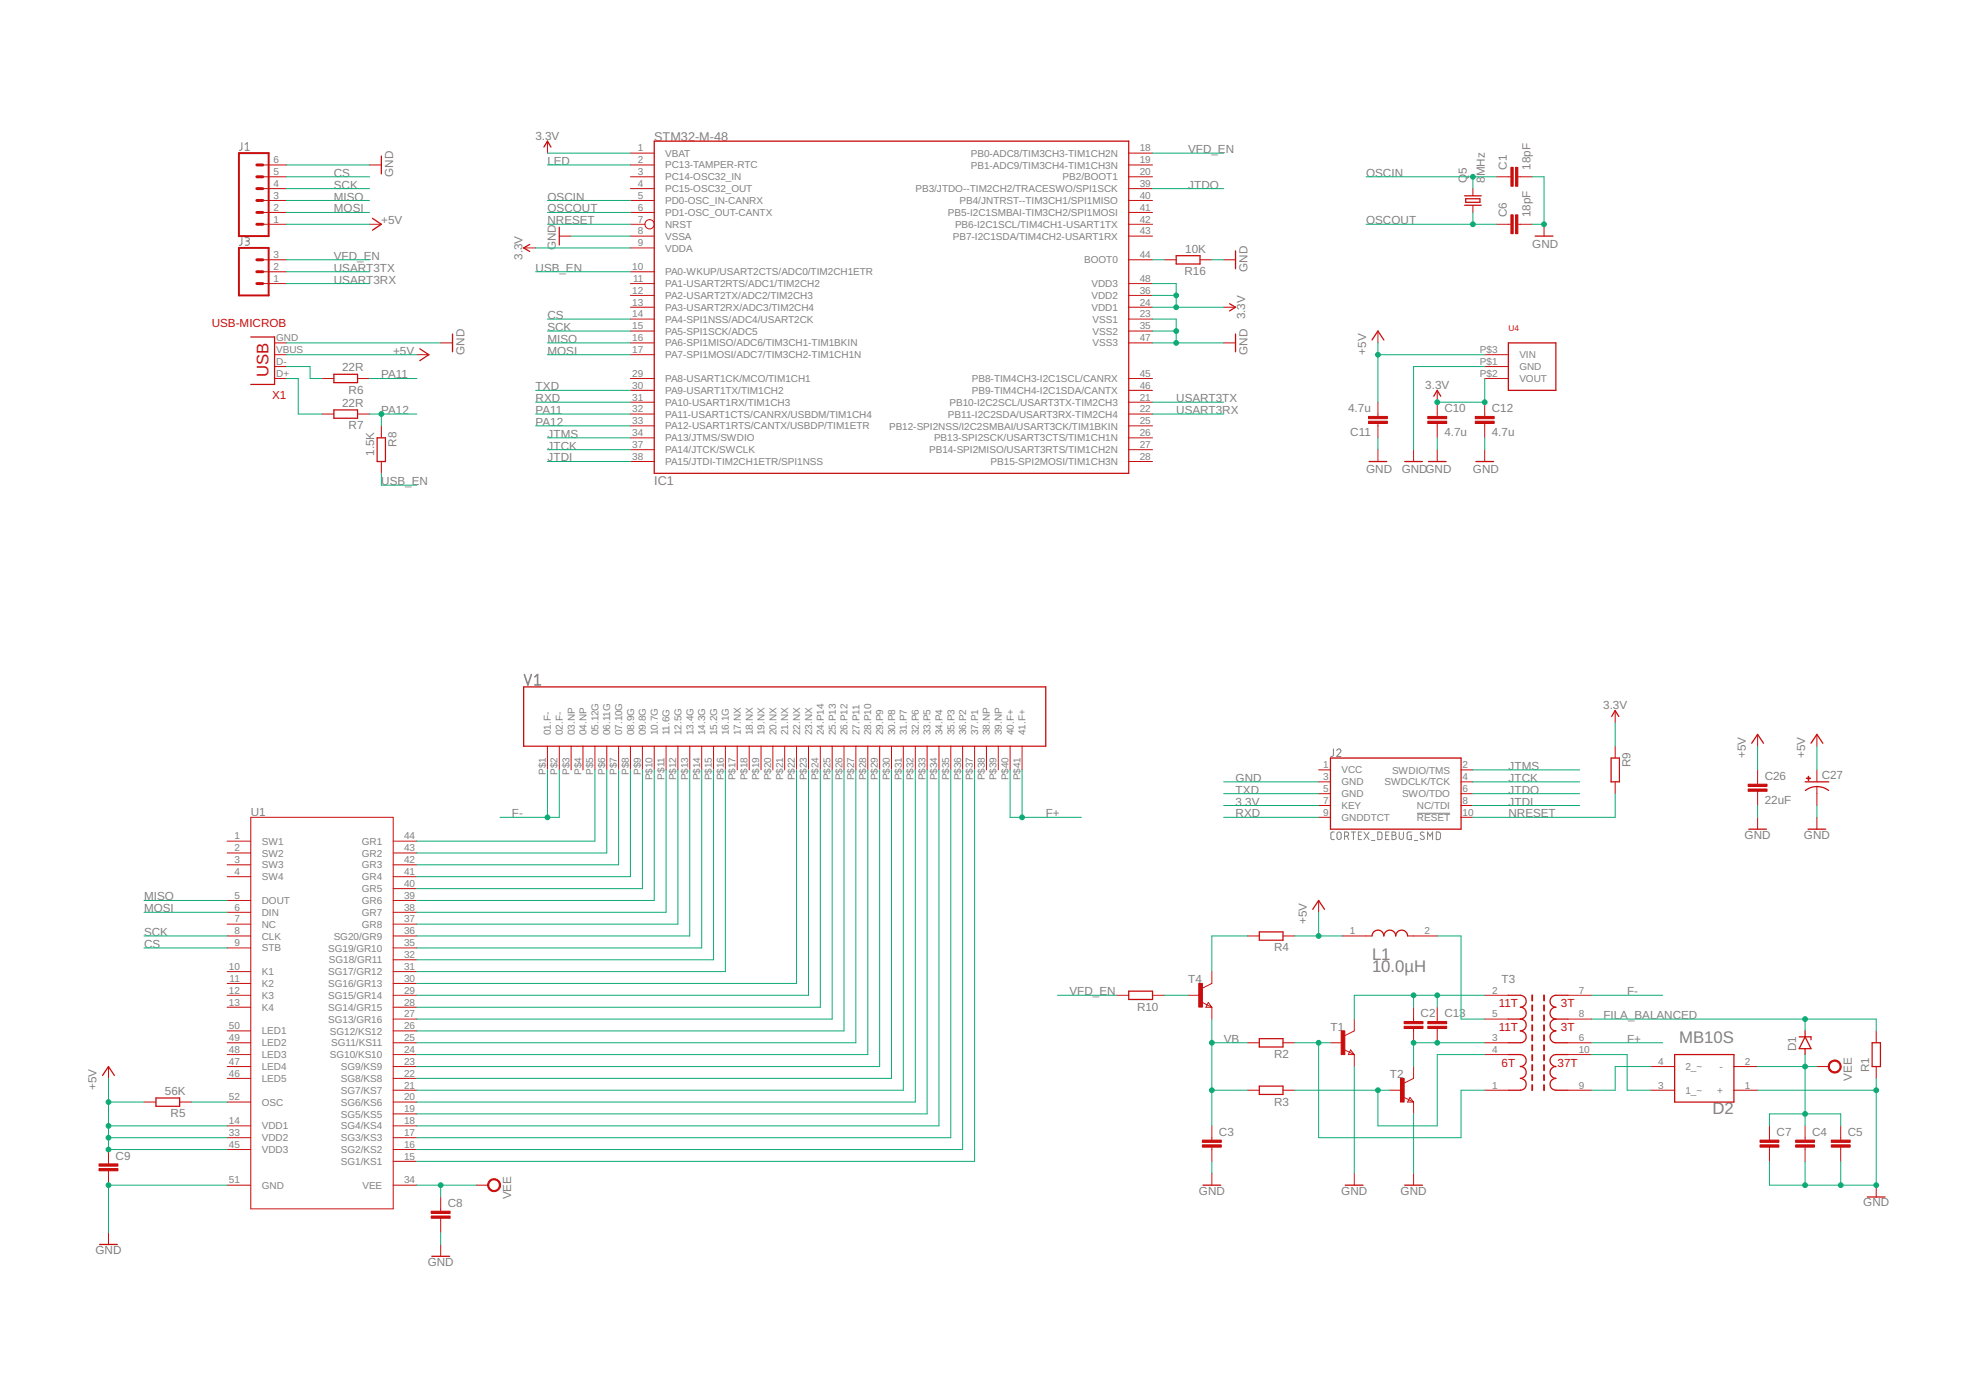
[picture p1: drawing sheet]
<svg xmlns="http://www.w3.org/2000/svg" width="297mm" height="210mm" viewBox="0 0 297 210" stroke-linecap="round" stroke-linejoin="round" font-family="sans-serif">
<g fill="none" stroke="#808080" stroke-width=".15">
<path d="M36.3 21.4v1l-.3 .2M36.3 35.7v1l-.3 .2M36.8 35.7h.5l.2 .2-.2 .3h-.3M36.8 22.6h.7M36.8 21.7l.3-.3v1.2M37.1 36.2a.32 .32 0 0 1 .4 .3 .32 .32 0 0 1-.4 .4h-.3M200.3 112.5v1l-.3 .2M200.8 112.8a.32 .32 0 0 1 .5-.3 .32 .32 0 0 1 .1 .5l-.6 .7h.7M200.5 125h-.4l-.1 .3v.8l.5 .1M201 125.1a.31 .31 0 0 1 .3-.1 .31 .31 0 0 1 .2 .3v.7a.33 .33 0 0 1-.4 .1 .33 .33 0 0 1-.2-.3v-.5zM202 125.6h.3a.32 .32 0 0 0 .3-.3 .32 .32 0 0 0-.3-.3h-.3v1.2M202.4 125.6l.2 .6"/>
<path d="M203 125h.7M203.3 125v1.2M204.1 125.5h.4M204.6 125h-.5v1.2h.5M204.9 125l.8 1.2M205.7 125l-.8 1.2M206.1 126.3h.5M207 125h.5l.1 .2v.6l-.1 .3-.5 .1zM208.2 125.5h.4M208.7 125h-.5v1.2h.5M209.1 125l.6 .1v.3l-.2 .1a.32 .32 0 0 1 .3 .3 .32 .32 0 0 1-.3 .4h-.4zM209.1 125.5h.4"/>
<path d="M210.2 125l.1 1a.31 .31 0 0 0 .3 .1 .31 .31 0 0 0 .3-.3v-.8M212 125h-.5l-.1 .1v.8l.2 .2 .4 .1v-.7h-.1M212.5 126.3h.5M212.9 122.2h5M214 125.1l-.4-.1-.2 .3 .1 .2 .4 .2a.31 .31 0 0 1-.1 .5 .31 .31 0 0 1-.4-.2M214.5 126.2v-1.2l.4 .6 .3-.6v1.2M215.8 125h.4l.2 .2v.6l-.2 .3-.4 .1z"/>
</g>
<path d="M78.8 101.3l.5 1.6 .5-1.6M80.3 101.7l.5-.4v1.6M80.3 102.9h.9" fill="none" stroke="#808080" stroke-width=".23"/>
<g fill="none" stroke="#c90d0c" stroke-width=".19">
<path d="M56 32.8l1.3 .9-1.3 .9M57.3 23.5v2.6M79.6 36.7l-.9 .6 .9 .5M81.7 22.1l.6-.9 .5 .9M84 34.1v2.7M98.3 21.2h71.3v49.9h-71.3zM176.7 38.4h3.6v1.3h-3.6zM185.6 37.7v2.7M220 29.4h2.5M220 30.8h2.5M220.2 29.9h2.2v.5h-2.2zM230.7 35.5h2.6"/>
<path d="M37.7 50.6h3.6v7.2h-3.6M50.2 56.2h3.5v1.3h-3.5zM63.1 52.4l1.3 .9-1.3 .9M68 50.2v2.7M184.7 45.6l.9 .6-.9 .5M185.6 50.2v2.7M206.1 51.1l.9-1.4 .9 1.4M215.4 59.5l.5-.8 .6 .8M226.6 51.5h7.2v7.2h-7.2zM50.2 61.6h3.5v1.2h-3.5zM56.7 65.8h1.2v3.5h-1.2zM205.7 69.3h2.7"/>
<path d="M211.1 69.3h2.6M214.6 69.3h2.7M221.7 69.3h2.7M78.7 103.2h78.4v8.9h-78.4zM199.9 113.9h19.6v10.7h-19.6zM242.1 113.9h1.2v3.6h-1.2zM242.1 107.7l.6-.9 .5 .9M263.2 111.7l.9-1.4 .9 1.4M271.2 117.5h3.6M271.3 118.8a2.87 2.87 0 0 1 3.4 0M272.1 111.7l.9-1.4 .9 1.4M197.2 136.6l.9-1.3 .9 1.3"/>
<path d="M262.7 124.6h2.7M271.7 124.6h2.6M169.6 148.9h3.6v1.3h-3.6zM189.2 156.1h3.6v1.2h-3.6zM189.2 140h3.6v1.3h-3.6zM206.1 140.6a.89 .89 0 0 1 .9-.8 .89 .89 0 0 1 .9 .8 .89 .89 0 0 1 .9-.8 .89 .89 0 0 1 .9 .8 .9 .9 0 0 1 .9-.8 .9 .9 0 0 1 .9 .8M226.6 149.5h1.8a.9 .9 0 0 1 .9 .9 .9 .9 0 0 1-.9 .9 .89 .89 0 0 1 .9 .9 .89 .89 0 0 1-.9 .9M226.6 158.5h1.8a.9 .9 0 0 1 .9 .9 .9 .9 0 0 1-.9 .9 .89 .89 0 0 1 .9 .8 .89 .89 0 0 1-.9 .9 .89 .89 0 0 1 .9 .9 .89 .89 0 0 1-.9 .9h-1.8M226.6 153.1h1.8M228.4 153.1a.89 .89 0 0 1 .9 .9 .89 .89 0 0 1-.9 .9 .89 .89 0 0 1 .9 .9 .89 .89 0 0 1-.9 .9h-1.8M233.8 153.1a.89 .89 0 0 0-.9 .9 .89 .89 0 0 0 .9 .9 .89 .89 0 0 0-.9 .9 .89 .89 0 0 0 .9 .9h1.8M233.8 153.1h1.8"/>
<path d="M235.6 149.5h-1.8a.9 .9 0 0 0-.9 .9 .9 .9 0 0 0 .9 .9 .89 .89 0 0 0-.9 .9 .89 .89 0 0 0 .9 .9M235.6 158.5h-1.8a.9 .9 0 0 0-.9 .9 .9 .9 0 0 0 .9 .9 .89 .89 0 0 0-.9 .8 .89 .89 0 0 0 .9 .9 .89 .89 0 0 0-.9 .9 .89 .89 0 0 0 .9 .9h1.8M251.6 158.5h8.9v7.1h-8.9zM270.3 155.8h1.8v.4M271.2 155.8l.9 1.8h-1.8zM271.2 154.9v.9M271.2 157.6v.9M281.3 156.7h1.2v3.6h-1.2zM15.4 161.6l.9-1.3 .9 1.3M23.4 165h3.6v1.2h-3.6zM180.7 178.1h2.7M189.2 163.2h3.6v1.2h-3.6z"/>
<path d="M202.1 178.1h2.7M211.1 178.1h2.6M280.6 179.9h2.6M15 187h2.6M64.9 188.8h2.6"/>
</g>
<g fill="none" stroke="#c90d0c" stroke-width=".15">
<path d="M39.5 24.8h3.5M39.5 26.6h3.5M39.5 28.3h3.5M39.5 30.1h3.5M39.5 31.9h3.5M39.5 33.7h3.5M39.5 39h3.5M55.5 24.8h1.8M55.5 33.7h1.8M78.7 37.3h1.8M82.3 21.2v1.8M84 35.5h1.8"/>
<path d="M94.7 23h3.6M94.7 24.8h3.6M94.7 26.6h3.6M94.7 28.3h3.6M94.7 30.1h3.6M94.7 31.9h3.6M94.7 33.7h2.2M94.7 35.5h3.6M94.7 37.3h3.6M169.6 23h3.6M169.6 24.8h3.6M169.6 26.6h3.6"/>
<path d="M169.6 28.3h3.6M169.6 30.1h3.6M169.6 31.9h3.6M169.6 33.7h3.6M169.6 35.5h3.6M169.6 39h3.6M174.9 39h1.8M180.3 39h1.8M183.9 39h1.7M221.3 28.3v1.1M221.3 30.8v1.1M224.9 26.6h2.1"/>
<path d="M224.9 33.7h2.1M228.1 26.6h2.1M228.1 33.7h2.1M232 33.7v1.8M39.5 40.8h3.5M39.5 42.6h3.5M41.3 51.5h1.7M41.3 53.3h1.7M41.3 56.9h1.7M41.3 55.1h1.7M48.4 56.9h1.8M53.7 56.9h1.8"/>
<path d="M62.6 53.3h1.8M66.2 51.5h1.8M94.7 40.8h3.6M94.7 42.6h3.6M94.7 44.4h3.6M94.7 46.2h3.6M94.7 47.9h3.6M94.7 49.7h3.6M94.7 51.5h3.6M94.7 53.3h3.6M94.7 56.9h3.6M94.7 58.7h3.6"/>
<path d="M169.6 42.6h3.6M169.6 44.4h3.6M169.6 46.2h3.6M169.6 47.9h3.6M169.6 49.7h3.6M169.6 51.5h3.6M169.6 56.9h3.6M169.6 58.7h3.6M183.9 46.2h1.7M183.9 51.5h1.7M207 49.7v1.8M215.9 58.7v3.9"/>
<path d="M223.1 53.3h3.5M223.1 56.9h3.5M223.1 55.1h3.5M48.4 62.2h1.8M53.7 62.2h1.8M57.3 64v1.8M57.3 69.3v1.8M94.7 60.4h3.6M94.7 62.2h3.6M94.7 64h3.6M94.7 65.8h3.6M94.7 67.6h3.6"/>
<path d="M94.7 69.3h3.6M169.6 60.4h3.6M169.6 62.2h3.6M169.6 64h3.6M169.6 65.8h3.6M169.6 67.6h3.6M169.6 69.3h3.6M207 60.4v2.2M207 63.6v2.2M207 67.6v1.7M212.4 67.6v1.7M215.9 63.6v2.2"/>
<path d="M215.9 67.6v1.7M223.1 60.4v2.2M223.1 63.6v2.2M223.1 67.6v1.7M82.3 112.1v3.6M84 112.1v3.6M85.8 112.1v3.6M87.6 112.1v3.6M89.4 112.1v3.6M91.2 112.1v3.6M92.9 112.1v3.6M94.7 112.1v3.6"/>
<path d="M96.5 112.1v3.6M98.3 112.1v3.6M100.1 112.1v3.6M101.9 112.1v3.6M103.6 112.1v3.6M105.4 112.1v3.6M107.2 112.1v3.6M109 112.1v3.6M110.8 112.1v3.6M112.6 112.1v3.6M114.3 112.1v3.6M116.1 112.1v3.6"/>
<path d="M117.9 112.1v3.6M119.7 112.1v3.6M121.5 112.1v3.6M123.3 112.1v3.6M125 112.1v3.6M126.8 112.1v3.6M128.6 112.1v3.6M130.4 112.1v3.6M132.2 112.1v3.6M133.9 112.1v3.6M135.7 112.1v3.6M137.5 112.1v3.6"/>
<path d="M139.3 112.1v3.6M141.1 112.1v3.6M142.9 112.1v3.6M144.6 112.1v3.6M146.4 112.1v3.6M148.2 112.1v3.6M150 112.1v3.6M151.8 112.1v3.6M153.6 112.1v3.6M198.1 115.7h1.8M198.1 117.5h1.8M198.1 119.3h1.8"/>
<path d="M219.5 115.7h1.8M219.5 117.5h1.8M219.5 119.3h1.8M242.7 106.8v1.8M242.7 112.1v1.8M242.7 117.5v1.8M264.1 110.3v1.8M264.1 115.7v2.1M264.1 118.9v2.1M273 110.3v1.8M273 115.7v1.8M273 118.2v2.8"/>
<path d="M34.1 126.4h3.6M34.1 128.2h3.6M34.1 129.9h3.6M34.1 131.7h3.6M34.1 135.3h3.6M34.1 137.1h3.6M34.1 138.9h3.6M37.7 122.8h21.4v58.8h-21.4zM59.1 126.4h3.5M59.1 128.2h3.5M59.1 129.9h3.5M59.1 131.7h3.5"/>
<path d="M59.1 135.3h3.5M59.1 137.1h3.5M59.1 138.9h3.5M59.1 133.5h3.5M198.1 122.8h1.8M198.1 121h1.8M198.1 135.3v1.8M219.5 122.8h1.8M219.5 121h1.8M264.1 122.8v1.8M273 122.8v1.8M34.1 140.6h3.6"/>
<path d="M34.1 142.4h3.6M34.1 146h3.6M34.1 147.8h3.6M34.1 149.5h3.6M34.1 151.3h3.6M34.1 154.9h3.6M34.1 156.7h3.6M34.1 158.5h3.6M59.1 140.6h3.5M59.1 142.4h3.5M59.1 146h3.5M59.1 147.8h3.5"/>
<path d="M59.1 149.5h3.5M59.1 151.3h3.5M59.1 154.9h3.5M59.1 156.7h3.5M59.1 158.5h3.5M59.1 153.1h3.5M59.1 144.2h3.5M167.8 149.5h1.8M173.2 149.5h1.7M178.5 149.5h1.8M180.7 150.6l1.4 .7M181.5 150.6l.6 .7h-.9z"/>
<path d="M182.1 146v1.8l-1.4 .7M182.1 151.3v1.8M187.4 140.6h1.8M187.4 156.7h1.8M192.8 140.6h1.8M192.8 156.7h1.8M199.9 156.7h1.8M201.7 140.6h4.4M202 157.8l1.5 .7M202.9 157.8l.6 .7h-.9zM203.5 153.1v1.8l-1.5 .7M203.5 158.5v1.8"/>
<path d="M211.5 140.6h4.4M212.4 151.3v2.2M212.4 154.5v2.2M215.9 151.3v2.2M215.9 154.5v2.2M223.1 149.5h3.5M223.1 156.7h3.5M223.1 158.5h3.5M223.1 153.1h3.5M235.6 149.5h3.5M235.6 156.7h3.5M235.6 158.5h3.5"/>
<path d="M235.6 153.1h3.5M281.9 154.9v1.8M16.3 160.3v1.7M16.3 172.7v2.2M16.3 175.9v2.2M21.6 165.6h1.8M27 165.6h1.8M34.1 160.3h3.6M34.1 162h3.6M34.1 169.2h3.6M34.1 170.9h3.6M34.1 172.7h3.6"/>
<path d="M34.1 165.6h3.6M34.1 178.1h3.6M59.1 160.3h3.5M59.1 162h3.5M59.1 169.2h3.5M59.1 170.9h3.5M59.1 172.7h3.5M59.1 174.5h3.5M59.1 167.4h3.5M59.1 165.6h3.5M59.1 163.8h3.5M59.1 178.1h3.5"/>
<path d="M66.2 179.9v2.1M71.6 178.1h1.7M182.1 169.2v2.1M182.1 172.4v2.1M182.1 176.3v1.8M187.4 163.8h1.8M192.8 163.8h1.8M203.5 176.3v1.8M208.8 163.8h1.8M210.9 164.9l1.5 .7M211.8 164.9l.6 .7h-.9zM212.4 160.3v1.7l-1.5 .8"/>
<path d="M212.4 165.6v1.8M212.4 176.3v1.8M223.1 163.8h3.5M235.6 163.8h3.5M248 160.3h3.6M248 163.8h3.6M264.1 160.3h-3.6M264.1 163.8h-3.6M265.9 169.2v2.1M265.9 172.4v2.1M271.2 169.2v2.1M271.2 172.4v2.1"/>
<path d="M273 160.3h1.8M276.6 169.2v2.1M276.6 172.4v2.1M281.9 160.3v1.7M281.9 178.1v1.8M16.3 185.2v1.8M66.2 183.1v2.1M66.2 187v1.8"/>
<circle cx="97.6" cy="33.7" r=".7"/>
</g>
<g fill="#c90d0c" stroke="#c90d0c" stroke-width=".15">
<path d="M201.5 154.9h.6v3.6h-.6z"/>
<path d="M210.4 162h.6v3.6h-.6z"/>
<path d="M227.7 25.1h.3v2.9h-.3z"/>
<path d="M227 25.1h.4v2.9h-.4z"/>
<path d="M227.7 32.3h.3v2.8h-.3z"/>
<path d="M227 32.3h.4v2.8h-.4z"/>
<path d="M211 154.2h2.8v.3h-2.8z"/>
<path d="M211 153.5h2.8v.3h-2.8z"/>
<path d="M180.7 172h2.8v.4h-2.8z"/>
<path d="M180.7 171.3h2.8v.3h-2.8z"/>
<path d="M269.8 172h2.8v.4h-2.8z"/>
<path d="M269.8 171.3h2.8v.3h-2.8z"/>
<path d="M275.1 172h2.9v.4h-2.9z"/>
<path d="M275.1 171.3h2.9v.3h-2.9z"/>
<path d="M264.4 172h2.9v.4h-2.9z"/>
<path d="M264.4 171.3h2.9v.3h-2.9z"/>
<path d="M262.7 118.6h2.8v.3h-2.8z"/>
<path d="M262.7 117.8h2.8v.4h-2.8z"/>
<path d="M271.4 116.9h.6v.1h-.6z"/>
<path d="M271.7 116.6h.1v.7h-.1z"/>
<path d="M64.8 182.7h2.8v.3h-2.8z"/>
<path d="M64.8 182h2.8v.3h-2.8z"/>
<path d="M14.9 175.6h2.8v.3h-2.8z"/>
<path d="M14.9 174.9h2.8v.3h-2.8z"/>
<path d="M214.5 63.3h2.9v.3h-2.9z"/>
<path d="M214.5 62.6h2.9v.3h-2.9z"/>
<path d="M205.6 62.6h2.8v.3h-2.8z"/>
<path d="M205.6 63.3h2.8v.3h-2.8z"/>
<path d="M221.7 63.3h2.8v.3h-2.8z"/>
<path d="M221.7 62.6h2.8v.3h-2.8z"/>
<path d="M214.5 154.2h2.9v.3h-2.9z"/>
<path d="M214.5 153.5h2.9v.3h-2.9z"/>
<path d="M180.1 147.8h.6v3.5h-.6z"/>
</g>
<g fill="none" stroke="#c90d0c" stroke-width=".28">
<path d="M230.2 149.5v.8M230.2 151v.8M230.2 152.5v.8M230.2 154v.8M230.2 155.5v.8M230.2 157v.8M230.2 158.5v.8M232 149.5v.8M232 151v.8M232 152.5v.8M232 154v.8M232 155.5v.8"/>
<path d="M232 157v.8M232 158.5v.8M230.2 160v.8M230.2 161.5v.8M230.2 163v.8M232 160v.8M232 161.5v.8M232 163v.8"/>
</g>
<g fill="#c90d0c" stroke="#c90d0c" stroke-width=".15">
<path d="M275.1 159.5a.98 .98 0 0 1 1.4 .3 .98 .98 0 0 1-.6 1.4 .98 .98 0 0 1-1.2-.9h.2a.8 .8 0 0 1 1.1-.7 .8 .8 0 0 1 .2 1.3 .8 .8 0 0 1-1.3-.4v-.2h-.2v-.3z" fill-rule="evenodd"/>
<path d="M73.6 177.3a.98 .98 0 0 1 1.5 .3 .98 .98 0 0 1-.6 1.4 .98 .98 0 0 1-1.2-.9h.1a.8 .8 0 0 1 1.1-.8 .8 .8 0 0 1 .3 1.3 .8 .8 0 0 1-1.3-.3l-.1-.2h-.1v-.3z" fill-rule="evenodd"/>
</g>
<path d="M35.9 23h4.5v12.5h-4.5zM35.9 37.3h4.5v7.1h-4.5z" fill="none" stroke="#c90d0c" stroke-width=".3"/>
<path d="M38.6 30.1h.9M38.6 31.9h.9M38.6 33.7h.9M38.6 26.6h.9M38.6 28.3h.9M38.6 24.8h.9M38.6 39h.9M38.6 40.8h.9M38.6 42.6h.9" fill="none" stroke="#c90d0c" stroke-width=".44"/>
<g fill="none" stroke="#0dab76" stroke-width=".15">
<path d="M43 33.7h12.5M43 26.6h12.5M43 39h12.5M43 24.8h12.5M43 30.1h12.5M43 31.9h12.5M43 28.3h12.5M80.5 37.3h14.2M82.3 33.7h12.4M82.3 24.8h12.4M82.3 30.1h12.4M82.3 31.9h12.4"/>
<path d="M82.3 23h12.4M85.8 35.5h8.9M173.2 39h1.7M173.2 23h10.7M173.2 28.3h10.7M182.1 39h1.8M205.3 33.7h19.6M205.3 26.6h19.6M221.3 26.6v1.7M221.3 31.9v1.8M230.2 26.6h1.8v7.1h-1.8M43 51.5h23.2"/>
<path d="M43 55.1h3.6v1.8h1.8M43 42.6h12.5M43 53.3h19.6M43 40.8h12.5M43 56.9h1.8v5.3h3.6M55.5 56.9h7.1M80.5 40.8h14.2M80.5 58.7h14.2M82.3 51.5h12.4M82.3 47.9h12.4M82.3 49.7h12.4M82.3 53.3h12.4"/>
<path d="M173.2 51.5h10.7M173.2 47.9h3.5v3.6M173.2 42.6h3.5v3.6M173.2 49.7h3.5M173.2 44.4h3.5M173.2 46.2h10.7M207 51.5v8.9M207 53.3h16.1M223.1 55.1h-10.7v12.5M223.1 56.9v3.5h-7.2M55.5 62.2h7.1M57.3 62.2v1.8"/>
<path d="M57.3 71.1v1.8h5.3M80.5 60.4h14.2M80.5 62.2h14.2M80.5 64h14.2M82.3 65.8h12.4M82.3 67.6h12.4M82.3 69.3h12.4M173.2 60.4h10.7M173.2 62.2h10.7M207 65.8v1.8M215.9 65.8v1.8M223.1 65.8v1.8"/>
<path d="M82.3 115.7v7.1M84 115.7v7.1h-8.9M89.4 115.7v10.7h-26.8M91.2 115.7v12.5h-28.6M92.9 115.7v14.2h-30.3M94.7 115.7v16h-32.1M96.5 115.7v17.8h-33.9M98.3 115.7v19.6h-35.7M100.1 115.7v21.4h-37.5M101.9 115.7v23.2h-39.3M103.6 115.7v24.9h-41M105.4 115.7v26.7h-42.8"/>
<path d="M107.2 115.7v28.5h-44.6M109 115.7v30.3h-46.4M119.7 115.7v32.1h-57.1M121.5 115.7v33.8h-58.9M123.3 115.7v35.6h-60.7M125 115.7v37.4h-62.4M126.8 115.7v39.2h-64.2M128.6 115.7v41h-66M130.4 115.7v42.8h-67.8M132.2 115.7v44.6h-69.6M133.9 115.7v46.3h-71.3M135.7 115.7v48.1h-73.1"/>
<path d="M137.5 115.7v49.9h-74.9M139.3 115.7v51.7h-76.7M141.1 115.7v53.5h-78.5M142.9 115.7v55.2h-80.3M144.6 115.7v57h-82M146.4 115.7v58.8h-83.8M151.8 115.7v7.1h10.7M153.6 115.7v7.1M183.9 117.5h14.2M183.9 119.3h14.2M221.3 117.5h16M221.3 115.7h16"/>
<path d="M221.3 119.3h16M242.7 108.6v3.5M242.7 119.3v3.5h-21.4M264.1 112.1v3.6M273 112.1v3.6M21.6 135.3h12.5M21.6 137.1h12.5M183.9 121h14.2M183.9 122.8h14.2M198.1 137.1v3.5M221.3 121h16M264.1 121v1.8"/>
<path d="M273 121v1.8M21.6 140.6h12.5M21.6 142.4h12.5M158.9 149.5h8.9M174.9 149.5h3.6M182.1 156.7h5.3M182.1 153.1v16.1M187.4 140.6h-5.3v5.4M194.6 140.6h7.1M194.6 156.7h5.3M198.1 156.7v14.2h21.4v-7.1h3.6M212.4 149.5v1.8"/>
<path d="M215.9 140.6h3.6v12.5h3.6M215.9 149.5v1.8M223.1 158.5h-7.2v10.7h-8.9v-5.4M223.1 156.7h-10.7v3.6M223.1 149.5h-19.6v3.6M239.1 158.5h5.4v5.3h3.5M239.1 156.7h10.7M239.1 153.1h42.8v1.8M239.1 149.5h10.7M271.2 153.1v1.8M271.2 158.5v10.7M16.3 162v10.7h17.8"/>
<path d="M16.3 170.9h17.8M16.3 169.2h17.8M16.3 165.6h5.3M28.8 165.6h5.3M34.1 178.1h-17.8v7.1M62.6 178.1h9M66.2 178.1v1.8M182.1 163.8h5.3M182.1 174.5v1.8M194.6 163.8h14.2M203.5 160.3v16M212.4 167.4v8.9"/>
<path d="M248 160.3h-5.3v3.5h-3.6M264.1 163.8h17.8M264.1 160.3h8.9M265.9 169.2v-1.8h10.7v1.8M271.2 174.5v3.6M276.6 174.5v3.6M281.9 162v16.1h-16v-3.6M66.2 185.2v1.8"/>
</g>
<g fill="#0dab76" stroke="#0dab76" stroke-width=".15">
<circle cx="232" cy="33.7" r=".36"/>
<circle cx="176.7" cy="51.5" r=".36"/>
<circle cx="176.7" cy="49.7" r=".36"/>
<circle cx="281.9" cy="163.8" r=".36"/>
<circle cx="281.9" cy="178.1" r=".36"/>
<circle cx="276.6" cy="178.1" r=".36"/>
<circle cx="271.2" cy="178.1" r=".36"/>
<circle cx="16.3" cy="178.1" r=".36"/>
<circle cx="221.3" cy="26.6" r=".36"/>
<circle cx="221.3" cy="33.7" r=".36"/>
<circle cx="176.7" cy="46.2" r=".36"/>
<circle cx="176.7" cy="44.4" r=".36"/>
<circle cx="215.9" cy="60.4" r=".36"/>
<circle cx="223.1" cy="60.4" r=".36"/>
<circle cx="82.3" cy="122.8" r=".36"/>
<circle cx="153.6" cy="122.8" r=".36"/>
<circle cx="271.2" cy="160.3" r=".36"/>
<circle cx="271.2" cy="167.4" r=".36"/>
<circle cx="66.2" cy="178.1" r=".36"/>
<circle cx="271.2" cy="153.1" r=".36"/>
<circle cx="212.4" cy="149.5" r=".36"/>
<circle cx="215.9" cy="149.5" r=".36"/>
<circle cx="212.4" cy="156.7" r=".36"/>
<circle cx="215.9" cy="156.7" r=".36"/>
<circle cx="207" cy="163.8" r=".36"/>
<circle cx="198.1" cy="156.7" r=".36"/>
<circle cx="182.1" cy="163.8" r=".36"/>
<circle cx="182.1" cy="156.7" r=".36"/>
<circle cx="198.1" cy="140.6" r=".36"/>
<circle cx="16.3" cy="169.2" r=".36"/>
<circle cx="16.3" cy="170.9" r=".36"/>
<circle cx="16.3" cy="172.7" r=".36"/>
<circle cx="16.3" cy="165.6" r=".36"/>
<circle cx="207" cy="53.3" r=".36"/>
<circle cx="57.3" cy="62.2" r=".36"/>
</g>
<text font-size="2.5" fill="#c90d0c" x="40.4" y="56.7" transform="rotate(-90 40.4 56.7)">USB</text>
<g font-size="2.5" fill="#808080">
<text x="206.1" y="146">10.0µH</text>
<text x="206.1" y="144.2">L1</text>
<text x="252.3" y="156.7">MB10S</text>
<text x="257.3" y="167.4">D2</text>
</g>
<g font-size="1.9" fill="#808080">
<text x="98.3" y="21.2">STM32-M-48</text>
<text x="98.3" y="72.9">IC1</text>
</g>
<g font-size="1.8" fill="#808080">
<text x="80.5" y="21">3.3V</text>
<text x="178.5" y="23">VFD_EN</text>
<text x="50.2" y="28.3">SCK</text>
<text x="50.2" y="26.6">CS</text>
<text x="59.1" y="26.6" transform="rotate(-90 59.1 26.6)">GND</text>
<text x="82.3" y="24.8">LED</text>
<text x="178.5" y="28.3">JTDO</text>
<text x="205.2" y="26.6">OSCIN</text>
<text x="220.4" y="27.5" transform="rotate(-90 220.4 27.5)">Q</text>
<text x="220.4" y="26.1" transform="rotate(-90 220.4 26.1)">5</text>
<text x="223.1" y="27.5" transform="rotate(-90 223.1 27.5)">8</text>
<text x="223.1" y="26.5" transform="rotate(-90 223.1 26.5)">MHz</text>
<text x="226.4" y="25.5" transform="rotate(-90 226.4 25.5)">C1</text>
<text x="229.9" y="25.5" transform="rotate(-90 229.9 25.5)">18pF</text>
<text x="50.2" y="30.1">MISO</text>
<text x="50.2" y="31.9">MOSI</text>
<text x="57.3" y="33.7">+5V</text>
<text x="82.3" y="30.1">OSCIN</text>
<text x="82.3" y="31.9">OSCOUT</text>
<text x="82.3" y="33.7">NRESET</text>
<text x="205.2" y="33.7">OSCOUT</text>
<text x="226.4" y="32.6" transform="rotate(-90 226.4 32.6)">C6</text>
<text x="229.9" y="32.6" transform="rotate(-90 229.9 32.6)">18pF</text>
<text x="50.2" y="39">VFD_EN</text>
<text x="50.2" y="40.8">USART3TX</text>
<text x="78.5" y="39.1" transform="rotate(-90 78.5 39.1)">3.3V</text>
<text x="80.5" y="40.8">USB_EN</text>
<text x="83.5" y="37.6" transform="rotate(-90 83.5 37.6)">GND</text>
<text x="178" y="41.3">R16</text>
<text x="178.1" y="38">10K</text>
<text x="187.4" y="40.8" transform="rotate(-90 187.4 40.8)">GND</text>
<text x="230.2" y="37.3">GND</text>
<text x="50.2" y="42.6">USART3RX</text>
<text x="82.3" y="48">CS</text>
<text x="187.1" y="48" transform="rotate(-90 187.1 48)">3.3V</text>
<text x="59.1" y="53.3">+5V</text>
<text x="69.8" y="53.3" transform="rotate(-90 69.8 53.3)">GND</text>
<text x="82.3" y="49.7">SCK</text>
<text x="82.3" y="51.5">MISO</text>
<text x="82.3" y="53.3">MOSI</text>
<text x="187.4" y="53.3" transform="rotate(-90 187.4 53.3)">GND</text>
<text x="205.2" y="53.3" transform="rotate(-90 205.2 53.3)">+5V</text>
<text x="51.4" y="55.8">22R</text>
<text x="52.4" y="59.2">R6</text>
<text x="57.3" y="56.9">PA11</text>
<text x="80.5" y="58.6">TXD</text>
<text x="214.1" y="58.5">3.3V</text>
<text x="51.4" y="61.1">22R</text>
<text x="52.4" y="64.5">R7</text>
<text x="57.3" y="62.2">PA12</text>
<text x="80.5" y="62.2">PA11</text>
<text x="80.5" y="64">PA12</text>
<text x="80.5" y="60.4">RXD</text>
<text x="82.3" y="65.8">JTMS</text>
<text x="176.7" y="60.4">USART3TX</text>
<text x="176.7" y="62.2">USART3RX</text>
<text x="202.6" y="61.9">4.7u</text>
<text x="202.9" y="65.5">C11</text>
<text x="217" y="65.5">4.7u</text>
<text x="217" y="61.9">C10</text>
<text x="224.1" y="65.5">4.7u</text>
<text x="224.1" y="61.9">C12</text>
<text x="56.2" y="68.5" transform="rotate(-90 56.2 68.5)">1.5K</text>
<text x="59.6" y="67.1" transform="rotate(-90 59.6 67.1)">R8</text>
<text x="82.3" y="67.6">JTCK</text>
<text x="82.3" y="69.3">JTDI</text>
<text x="205.2" y="71.1">GND</text>
<text x="210.6" y="71.1">GNDGND</text>
<text x="221.3" y="71.1">GND</text>
<text x="57.3" y="72.9">USB_EN</text>
<text x="240.9" y="106.6">3.3V</text>
<text x="262.3" y="113.9" transform="rotate(-90 262.3 113.9)">+5V</text>
<text x="271.2" y="113.9" transform="rotate(-90 271.2 113.9)">+5V</text>
<text x="185.6" y="117.5">GND</text>
<text x="185.6" y="119.2">TXD</text>
<text x="226.6" y="115.7">JTMS</text>
<text x="226.6" y="117.5">JTCK</text>
<text x="226.6" y="119.2">JTDO</text>
<text x="245" y="115.3" transform="rotate(-90 245 115.3)">R9</text>
<text x="265.1" y="117.2">C26</text>
<text x="273.7" y="117">C27</text>
<text x="37.7" y="122.6">U1</text>
<text x="76.9" y="122.8">F-</text>
<text x="157.1" y="122.8">F+</text>
<text x="185.6" y="121">3.3V</text>
<text x="185.6" y="122.8">RXD</text>
<text x="226.6" y="121">JTDI</text>
<text x="226.6" y="122.8">NRESET</text>
<text x="265.1" y="120.8">22uF</text>
<text x="262.1" y="126">GND</text>
<text x="271" y="126">GND</text>
<text x="21.6" y="135.3">MISO</text>
<text x="21.6" y="137.1">MOSI</text>
<text x="21.6" y="140.6">SCK</text>
<text x="21.6" y="142.4">CS</text>
<text x="191.4" y="142.9">R4</text>
<text x="196.3" y="138.9" transform="rotate(-90 196.3 138.9)">+5V</text>
<text x="160.7" y="149.6">VFD_EN</text>
<text x="178.5" y="147.8">T4</text>
<text x="225.6" y="147.8">T3</text>
<text x="244.5" y="149.6">F-</text>
<text x="170.8" y="151.9">R10</text>
<text x="199.9" y="154.9">T1</text>
<text x="213.4" y="152.8">C2</text>
<text x="217" y="152.8">C13</text>
<text x="240.9" y="153.1">FILA_BALANCED</text>
<text x="183.9" y="156.7">VB</text>
<text x="191.4" y="159">R2</text>
<text x="244.5" y="156.7">F+</text>
<text x="269.9" y="157.9" transform="rotate(-90 269.9 157.9)">D1</text>
<text x="280.9" y="161.1" transform="rotate(-90 280.9 161.1)">R1</text>
<text x="14.5" y="163.8" transform="rotate(-90 14.5 163.8)">+5V</text>
<text x="24.8" y="164.5">56K</text>
<text x="25.6" y="167.9">R5</text>
<text x="191.4" y="166.1">R3</text>
<text x="208.8" y="162">T2</text>
<text x="278.2" y="162.4" transform="rotate(-90 278.2 162.4)">VEE</text>
<text x="183.1" y="170.7">C3</text>
<text x="266.9" y="170.7">C7</text>
<text x="272.3" y="170.7">C4</text>
<text x="277.6" y="170.7">C5</text>
<text x="17.4" y="174.2">C9</text>
<text x="180.1" y="179.5">GND</text>
<text x="201.5" y="179.5">GND</text>
<text x="210.4" y="179.5">GND</text>
<text x="67.3" y="181.4">C8</text>
<text x="76.8" y="180.2" transform="rotate(-90 76.8 180.2)">VEE</text>
<text x="280" y="181.3">GND</text>
<text x="14.3" y="188.4">GND</text>
<text x="64.3" y="190.2">GND</text>
</g>
<g font-size="1.8" fill="#c90d0c">
<text x="31.8" y="49.2">USB-MICROB</text>
<text x="40.9" y="59.9">X1</text>
<text x="225.2" y="151.3">11T</text>
<text x="225.2" y="154.9">11T</text>
<text x="234.5" y="154.9">3T</text>
<text x="234.5" y="151.3">3T</text>
<text x="225.6" y="160.2">6T</text>
<text x="234" y="160.2">37T</text>
</g>
<g font-size="1.5" fill="#808080">
<text x="95.8" y="22.7">1</text>
<text x="99.9" y="23.5">VBAT</text>
<text x="145.9" y="23.5">PB0-ADC8/TIM3CH3-TIM1CH2N</text>
<text x="171.2" y="22.7">18</text>
<text x="41.1" y="29.9">3</text>
<text x="41.1" y="28.1">4</text>
<text x="41.1" y="26.3">5</text>
<text x="41.1" y="24.5">6</text>
<text x="95.8" y="24.5">2</text>
<text x="95.8" y="26.3">3</text>
<text x="95.8" y="28.1">4</text>
<text x="95.8" y="29.9">5</text>
<text x="99.9" y="25.3">PC13-TAMPER-RTC</text>
<text x="99.9" y="27.1">PC14-OSC32_IN</text>
<text x="99.9" y="28.9">PC15-OSC32_OUT</text>
<text x="137.5" y="28.9">PB3/JTDO--TIM2CH2/TRACESWO/SPI1SCK</text>
<text x="145.9" y="25.3">PB1-ADC9/TIM3CH4-TIM1CH3N</text>
<text x="159.7" y="27.1">PB2/BOOT1</text>
<text x="171.2" y="24.5">19</text>
<text x="171.2" y="26.3">20</text>
<text x="171.2" y="28.1">39</text>
<text x="171.2" y="29.9">40</text>
<text x="41.1" y="33.4">1</text>
<text x="41.1" y="31.7">2</text>
<text x="95.8" y="31.7">6</text>
<text x="95.8" y="33.4">7</text>
<text x="95.8" y="35.2">8</text>
<text x="99.9" y="30.7">PD0-OSC_IN-CANRX</text>
<text x="99.9" y="32.4">PD1-OSC_OUT-CANTX</text>
<text x="99.9" y="34.2">NRST</text>
<text x="142.4" y="32.5">PB5-I2C1SMBAI-TIM3CH2/SPI1MOSI</text>
<text x="143.5" y="34.2">PB6-I2C1SCL/TIM4CH1-USART1TX</text>
<text x="144.2" y="30.7">PB4/JNTRST--TIM3CH1/SPI1MISO</text>
<text x="171.2" y="31.7">41</text>
<text x="171.2" y="33.4">42</text>
<text x="171.2" y="35.2">43</text>
<text x="41.1" y="40.6">2</text>
<text x="41.1" y="38.8">3</text>
<text x="95" y="40.6">10</text>
<text x="95.8" y="37">9</text>
<text x="99.9" y="36">VSSA</text>
<text x="99.9" y="37.8">VDDA</text>
<text x="99.9" y="41.4">PA0-WKUP/USART2CTS/ADC0/TIM2CH1ETR</text>
<text x="143.2" y="36">PB7-I2C1SDA/TIM4CH2-USART1RX</text>
<text x="162.9" y="39.6">BOOT0</text>
<text x="171.2" y="38.8">44</text>
<text x="41.1" y="42.4">1</text>
<text x="95" y="44.1">12</text>
<text x="95" y="45.9">13</text>
<text x="95" y="47.7">14</text>
<text x="95.1" y="42.4">11</text>
<text x="99.9" y="43.1">PA1-USART2RTS/ADC1/TIM2CH2</text>
<text x="99.9" y="44.9">PA2-USART2TX/ADC2/TIM2CH3</text>
<text x="99.9" y="46.7">PA3-USART2RX/ADC3/TIM2CH4</text>
<text x="164" y="46.7">VDD1</text>
<text x="164" y="44.9">VDD2</text>
<text x="164" y="43.1">VDD3</text>
<text x="171.2" y="47.7">23</text>
<text x="171.2" y="45.9">24</text>
<text x="171.2" y="44.1">36</text>
<text x="171.2" y="42.4">48</text>
<text x="41.5" y="53.1">VBUS</text>
<text x="41.5" y="51.3">GND</text>
<text x="95" y="49.5">15</text>
<text x="95" y="51.3">16</text>
<text x="95" y="53.1">17</text>
<text x="99.9" y="48.5">PA4-SPI1NSS/ADC4/USART2CK</text>
<text x="99.9" y="50.3">PA5-SPI1SCK/ADC5</text>
<text x="99.9" y="52.1">PA6-SPI1MISO/ADC6/TIM3CH1-TIM1BKIN</text>
<text x="99.9" y="53.8">PA7-SPI1MOSI/ADC7/TIM3CH2-TIM1CH1N</text>
<text x="164.1" y="48.5">VSS1</text>
<text x="164.1" y="50.3">VSS2</text>
<text x="164.1" y="52.1">VSS3</text>
<text x="171.2" y="49.5">35</text>
<text x="171.2" y="51.3">47</text>
<text x="222.4" y="53.1">P$3</text>
<text x="228.3" y="53.8">VIN</text>
<text x="41.5" y="56.6">D+</text>
<text x="41.5" y="54.8">D-</text>
<text x="95" y="56.6">29</text>
<text x="95" y="58.4">30</text>
<text x="99.9" y="57.4">PA8-USART1CK/MCO/TIM1CH1</text>
<text x="99.9" y="59.2">PA9-USART1TX/TIM1CH2</text>
<text x="146" y="57.4">PB8-TIM4CH3-I2C1SCL/CANRX</text>
<text x="146" y="59.2">PB9-TIM4CH4-I2C1SDA/CANTX</text>
<text x="171.2" y="56.6">45</text>
<text x="171.2" y="58.4">46</text>
<text x="222.4" y="54.8">P$1</text>
<text x="222.4" y="56.6">P$2</text>
<text x="228.3" y="55.6">GND</text>
<text x="228.3" y="57.4">VOUT</text>
<text x="95" y="60.2">31</text>
<text x="95" y="62">32</text>
<text x="95" y="63.7">33</text>
<text x="95" y="65.5">34</text>
<text x="99.9" y="61">PA10-USART1RX/TIM1CH3</text>
<text x="99.9" y="62.7">PA11-USART1CTS/CANRX/USBDM/TIM1CH4</text>
<text x="99.9" y="64.5">PA12-USART1RTS/CANTX/USBDP/TIM1ETR</text>
<text x="133.6" y="64.5">PB12-SPI2NSS/I2C2SMBAI/USART3CK/TIM1BKIN</text>
<text x="142.4" y="62.8">PB11-I2C2SDA/USART3RX-TIM2CH4</text>
<text x="142.7" y="61">PB10-I2C2SCL/USART3TX-TIM2CH3</text>
<text x="171.2" y="60.2">21</text>
<text x="171.2" y="62">22</text>
<text x="171.2" y="63.7">25</text>
<text x="171.2" y="65.5">26</text>
<text x="95" y="67.3">37</text>
<text x="95" y="69.1">38</text>
<text x="99.9" y="66.3">PA13/JTMS/SWDIO</text>
<text x="99.9" y="68.1">PA14/JTCK/SWCLK</text>
<text x="99.9" y="69.9">PA15/JTDI-TIM2CH1ETR/SPI1NSS</text>
<text x="139.6" y="68.1">PB14-SPI2MISO/USART3RTS/TIM1CH2N</text>
<text x="140.3" y="66.3">PB13-SPI2SCK/USART3CTS/TIM1CH1N</text>
<text x="148.8" y="69.9">PB15-SPI2MOSI/TIM1CH3N</text>
<text x="171.2" y="67.3">27</text>
<text x="171.2" y="69.1">28</text>
<text x="82.8" y="110.5" transform="rotate(-90 82.8 110.5)">01.F-</text>
<text x="84.6" y="110.5" transform="rotate(-90 84.6 110.5)">02.F-</text>
<text x="86.4" y="110.5" transform="rotate(-90 86.4 110.5)">03.NP</text>
<text x="88.1" y="110.5" transform="rotate(-90 88.1 110.5)">04.NP</text>
<text x="89.9" y="110.5" transform="rotate(-90 89.9 110.5)">05.12G</text>
<text x="91.7" y="110.5" transform="rotate(-90 91.7 110.5)">06.11G</text>
<text x="93.5" y="110.5" transform="rotate(-90 93.5 110.5)">07.10G</text>
<text x="95.3" y="110.5" transform="rotate(-90 95.3 110.5)">08.9G</text>
<text x="97" y="110.5" transform="rotate(-90 97 110.5)">09.8G</text>
<text x="98.8" y="110.5" transform="rotate(-90 98.8 110.5)">10.7G</text>
<text x="100.6" y="110.5" transform="rotate(-90 100.6 110.5)">11.6G</text>
<text x="102.4" y="110.5" transform="rotate(-90 102.4 110.5)">12.5G</text>
<text x="104.2" y="110.5" transform="rotate(-90 104.2 110.5)">13.4G</text>
<text x="106" y="110.5" transform="rotate(-90 106 110.5)">14.3G</text>
<text x="107.7" y="110.5" transform="rotate(-90 107.7 110.5)">15.2G</text>
<text x="109.5" y="110.5" transform="rotate(-90 109.5 110.5)">16.1G</text>
<text x="111.3" y="110.5" transform="rotate(-90 111.3 110.5)">17.NX</text>
<text x="113.1" y="110.5" transform="rotate(-90 113.1 110.5)">18.NX</text>
<text x="114.9" y="110.5" transform="rotate(-90 114.9 110.5)">19.NX</text>
<text x="116.7" y="110.5" transform="rotate(-90 116.7 110.5)">20.NX</text>
<text x="118.4" y="110.5" transform="rotate(-90 118.4 110.5)">21.NX</text>
<text x="120.2" y="110.5" transform="rotate(-90 120.2 110.5)">22.NX</text>
<text x="122" y="110.5" transform="rotate(-90 122 110.5)">23.NX</text>
<text x="123.8" y="110.5" transform="rotate(-90 123.8 110.5)">24.P14</text>
<text x="125.6" y="110.5" transform="rotate(-90 125.6 110.5)">25.P13</text>
<text x="127.4" y="110.5" transform="rotate(-90 127.4 110.5)">26.P12</text>
<text x="129.1" y="110.5" transform="rotate(-90 129.1 110.5)">27.P11</text>
<text x="130.9" y="110.5" transform="rotate(-90 130.9 110.5)">28.P10</text>
<text x="132.7" y="110.5" transform="rotate(-90 132.7 110.5)">29.P9</text>
<text x="134.5" y="110.5" transform="rotate(-90 134.5 110.5)">30.P8</text>
<text x="136.3" y="110.5" transform="rotate(-90 136.3 110.5)">31.P7</text>
<text x="138" y="110.5" transform="rotate(-90 138 110.5)">32.P6</text>
<text x="139.8" y="110.5" transform="rotate(-90 139.8 110.5)">33.P5</text>
<text x="141.6" y="110.5" transform="rotate(-90 141.6 110.5)">34.P4</text>
<text x="143.4" y="110.5" transform="rotate(-90 143.4 110.5)">35.P3</text>
<text x="145.2" y="110.5" transform="rotate(-90 145.2 110.5)">36.P2</text>
<text x="147" y="110.5" transform="rotate(-90 147 110.5)">37.P1</text>
<text x="148.7" y="110.5" transform="rotate(-90 148.7 110.5)">38.NP</text>
<text x="150.5" y="110.5" transform="rotate(-90 150.5 110.5)">39.NP</text>
<text x="152.3" y="110.5" transform="rotate(-90 152.3 110.5)">40.F+</text>
<text x="154.1" y="110.5" transform="rotate(-90 154.1 110.5)">41.F+</text>
<text x="82" y="116.4" transform="rotate(-90 82 116.4)">P$1</text>
<text x="83.8" y="116.4" transform="rotate(-90 83.8 116.4)">P$2</text>
<text x="85.6" y="116.4" transform="rotate(-90 85.6 116.4)">P$3</text>
<text x="87.3" y="116.4" transform="rotate(-90 87.3 116.4)">P$4</text>
<text x="89.1" y="116.4" transform="rotate(-90 89.1 116.4)">P$5</text>
<text x="90.9" y="116.4" transform="rotate(-90 90.9 116.4)">P$6</text>
<text x="92.7" y="116.4" transform="rotate(-90 92.7 116.4)">P$7</text>
<text x="94.5" y="116.4" transform="rotate(-90 94.5 116.4)">P$8</text>
<text x="96.3" y="116.4" transform="rotate(-90 96.3 116.4)">P$9</text>
<text x="98" y="117.2" transform="rotate(-90 98 117.2)">P$10</text>
<text x="99.8" y="117.1" transform="rotate(-90 99.8 117.1)">P$11</text>
<text x="101.6" y="117.2" transform="rotate(-90 101.6 117.2)">P$12</text>
<text x="103.4" y="117.2" transform="rotate(-90 103.4 117.2)">P$13</text>
<text x="105.2" y="117.2" transform="rotate(-90 105.2 117.2)">P$14</text>
<text x="107" y="117.2" transform="rotate(-90 107 117.2)">P$15</text>
<text x="108.7" y="117.2" transform="rotate(-90 108.7 117.2)">P$16</text>
<text x="110.5" y="117.2" transform="rotate(-90 110.5 117.2)">P$17</text>
<text x="112.3" y="117.2" transform="rotate(-90 112.3 117.2)">P$18</text>
<text x="114.1" y="117.2" transform="rotate(-90 114.1 117.2)">P$19</text>
<text x="115.9" y="117.2" transform="rotate(-90 115.9 117.2)">P$20</text>
<text x="117.7" y="117.2" transform="rotate(-90 117.7 117.2)">P$21</text>
<text x="119.4" y="117.2" transform="rotate(-90 119.4 117.2)">P$22</text>
<text x="121.2" y="117.2" transform="rotate(-90 121.2 117.2)">P$23</text>
<text x="123" y="117.2" transform="rotate(-90 123 117.2)">P$24</text>
<text x="124.8" y="117.2" transform="rotate(-90 124.8 117.2)">P$25</text>
<text x="126.6" y="117.2" transform="rotate(-90 126.6 117.2)">P$26</text>
<text x="128.3" y="117.2" transform="rotate(-90 128.3 117.2)">P$27</text>
<text x="130.1" y="117.2" transform="rotate(-90 130.1 117.2)">P$28</text>
<text x="131.9" y="117.2" transform="rotate(-90 131.9 117.2)">P$29</text>
<text x="133.7" y="117.2" transform="rotate(-90 133.7 117.2)">P$30</text>
<text x="135.5" y="117.2" transform="rotate(-90 135.5 117.2)">P$31</text>
<text x="137.3" y="117.2" transform="rotate(-90 137.3 117.2)">P$32</text>
<text x="139" y="117.2" transform="rotate(-90 139 117.2)">P$33</text>
<text x="140.8" y="117.2" transform="rotate(-90 140.8 117.2)">P$34</text>
<text x="142.6" y="117.2" transform="rotate(-90 142.6 117.2)">P$35</text>
<text x="144.4" y="117.2" transform="rotate(-90 144.4 117.2)">P$36</text>
<text x="146.2" y="117.2" transform="rotate(-90 146.2 117.2)">P$37</text>
<text x="148" y="117.2" transform="rotate(-90 148 117.2)">P$38</text>
<text x="149.7" y="117.2" transform="rotate(-90 149.7 117.2)">P$39</text>
<text x="151.5" y="117.2" transform="rotate(-90 151.5 117.2)">P$40</text>
<text x="153.3" y="117.2" transform="rotate(-90 153.3 117.2)">P$41</text>
<text x="198.8" y="115.4">1</text>
<text x="198.8" y="117.2">3</text>
<text x="198.8" y="119">5</text>
<text x="201.5" y="116.2">VCC</text>
<text x="201.5" y="118">GND</text>
<text x="201.5" y="119.8">GND</text>
<text x="208" y="118">SWDCLK/TCK</text>
<text x="209.2" y="116.2">SWDIO/TMS</text>
<text x="210.7" y="119.8">SWO/TDO</text>
<text x="219.8" y="119">6</text>
<text x="219.8" y="117.2">4</text>
<text x="219.8" y="115.4">2</text>
<text x="198.8" y="120.8">7</text>
<text x="198.8" y="122.6">9</text>
<text x="201.5" y="121.6">KEY</text>
<text x="201.5" y="123.3">GNDDTCT</text>
<text x="212.9" y="121.6">NC/TDI</text>
<text x="212.9" y="123.4">RESET</text>
<text x="219.8" y="122.6">10</text>
<text x="219.8" y="120.8">8</text>
<text x="35.2" y="126.1">1</text>
<text x="35.2" y="127.9">2</text>
<text x="35.2" y="129.7">3</text>
<text x="35.2" y="131.5">4</text>
<text x="39.3" y="126.9">SW1</text>
<text x="39.3" y="128.7">SW2</text>
<text x="39.3" y="130.5">SW3</text>
<text x="54.4" y="130.5">GR3</text>
<text x="54.4" y="128.7">GR2</text>
<text x="54.4" y="126.9">GR1</text>
<text x="60.7" y="131.5">41</text>
<text x="60.7" y="129.7">42</text>
<text x="60.7" y="127.9">43</text>
<text x="60.7" y="126.1">44</text>
<text x="35.2" y="135">5</text>
<text x="35.2" y="136.8">6</text>
<text x="39.3" y="132.3">SW4</text>
<text x="39.3" y="135.8">DOUT</text>
<text x="39.3" y="137.6">DIN</text>
<text x="54.4" y="137.6">GR7</text>
<text x="54.4" y="135.8">GR6</text>
<text x="54.4" y="134.1">GR5</text>
<text x="54.4" y="132.3">GR4</text>
<text x="60.7" y="136.8">38</text>
<text x="60.7" y="135">39</text>
<text x="60.7" y="133.3">40</text>
<text x="35.2" y="138.6">7</text>
<text x="35.2" y="140.4">8</text>
<text x="35.2" y="142.2">9</text>
<text x="39.3" y="139.4">NC</text>
<text x="39.3" y="141.2">CLK</text>
<text x="39.3" y="143">STB</text>
<text x="49.3" y="143">SG19/GR10</text>
<text x="50.1" y="141.2">SG20/GR9</text>
<text x="54.4" y="139.4">GR8</text>
<text x="60.7" y="144">32</text>
<text x="60.7" y="142.2">35</text>
<text x="60.7" y="140.4">36</text>
<text x="60.7" y="138.6">37</text>
<text x="202.8" y="140.4">1</text>
<text x="214" y="140.4">2</text>
<text x="34.4" y="145.7">10</text>
<text x="34.4" y="149.3">12</text>
<text x="34.5" y="147.5">11</text>
<text x="39.3" y="146.5">K1</text>
<text x="39.3" y="148.3">K2</text>
<text x="49.3" y="148.3">SG16/GR13</text>
<text x="49.3" y="146.5">SG17/GR12</text>
<text x="49.4" y="144.7">SG18/GR11</text>
<text x="60.7" y="149.3">29</text>
<text x="60.7" y="147.5">30</text>
<text x="60.7" y="145.7">31</text>
<text x="224.2" y="149.3">2</text>
<text x="237.2" y="149.3">7</text>
<text x="34.4" y="151.1">13</text>
<text x="34.4" y="154.6">50</text>
<text x="39.3" y="150.1">K3</text>
<text x="39.3" y="151.9">K4</text>
<text x="39.3" y="155.4">LED1</text>
<text x="49.3" y="153.7">SG13/GR16</text>
<text x="49.3" y="151.9">SG14/GR15</text>
<text x="49.3" y="150.1">SG15/GR14</text>
<text x="49.6" y="155.4">SG12/KS12</text>
<text x="60.7" y="154.6">26</text>
<text x="60.7" y="152.9">27</text>
<text x="60.7" y="151.1">28</text>
<text x="224.2" y="152.9">5</text>
<text x="237.2" y="152.9">8</text>
<text x="34.4" y="156.4">49</text>
<text x="34.4" y="158.2">48</text>
<text x="34.4" y="160">47</text>
<text x="34.4" y="161.8">46</text>
<text x="39.3" y="157.2">LED2</text>
<text x="39.3" y="159">LED3</text>
<text x="39.3" y="160.8">LED4</text>
<text x="49.6" y="159">SG10/KS10</text>
<text x="49.8" y="157.2">SG11/KS11</text>
<text x="51.2" y="160.8">SG9/KS9</text>
<text x="60.7" y="161.8">22</text>
<text x="60.7" y="160">23</text>
<text x="60.7" y="158.2">24</text>
<text x="60.7" y="156.4">25</text>
<text x="224.2" y="156.4">3</text>
<text x="224.2" y="158.2">4</text>
<text x="237.2" y="158.2">10</text>
<text x="237.2" y="156.4">6</text>
<text x="249.1" y="160">4</text>
<text x="253.2" y="160.8">2_~</text>
<text x="258.4" y="160.8">-</text>
<text x="262.2" y="160">2</text>
<text x="34.4" y="165.3">52</text>
<text x="39.3" y="162.6">LED5</text>
<text x="39.3" y="166.1">OSC</text>
<text x="51.2" y="167.9">SG5/KS5</text>
<text x="51.2" y="166.1">SG6/KS6</text>
<text x="51.2" y="164.4">SG7/KS7</text>
<text x="51.2" y="162.6">SG8/KS8</text>
<text x="60.7" y="167.1">19</text>
<text x="60.7" y="165.3">20</text>
<text x="60.7" y="163.6">21</text>
<text x="224.2" y="163.6">1</text>
<text x="237.2" y="163.6">9</text>
<text x="249.1" y="163.6">3</text>
<text x="253.2" y="164.3">1_~</text>
<text x="258" y="164.4">+</text>
<text x="262.2" y="163.6">1</text>
<text x="34.4" y="168.9">14</text>
<text x="34.4" y="170.7">33</text>
<text x="34.4" y="172.5">45</text>
<text x="39.3" y="169.7">VDD1</text>
<text x="39.3" y="171.5">VDD2</text>
<text x="39.3" y="173.3">VDD3</text>
<text x="51.2" y="173.3">SG2/KS2</text>
<text x="51.2" y="171.5">SG3/KS3</text>
<text x="51.2" y="169.7">SG4/KS4</text>
<text x="60.7" y="172.5">16</text>
<text x="60.7" y="170.7">17</text>
<text x="60.7" y="168.9">18</text>
<text x="34.4" y="177.8">51</text>
<text x="39.3" y="178.6">GND</text>
<text x="51.2" y="175">SG1/KS1</text>
<text x="54.5" y="178.6">VEE</text>
<text x="60.7" y="174.3">15</text>
<text x="60.7" y="177.8">34</text>
</g>
<text font-size="1.2" fill="#c90d0c" x="226.6" y="49.7">U4</text>
</svg>
